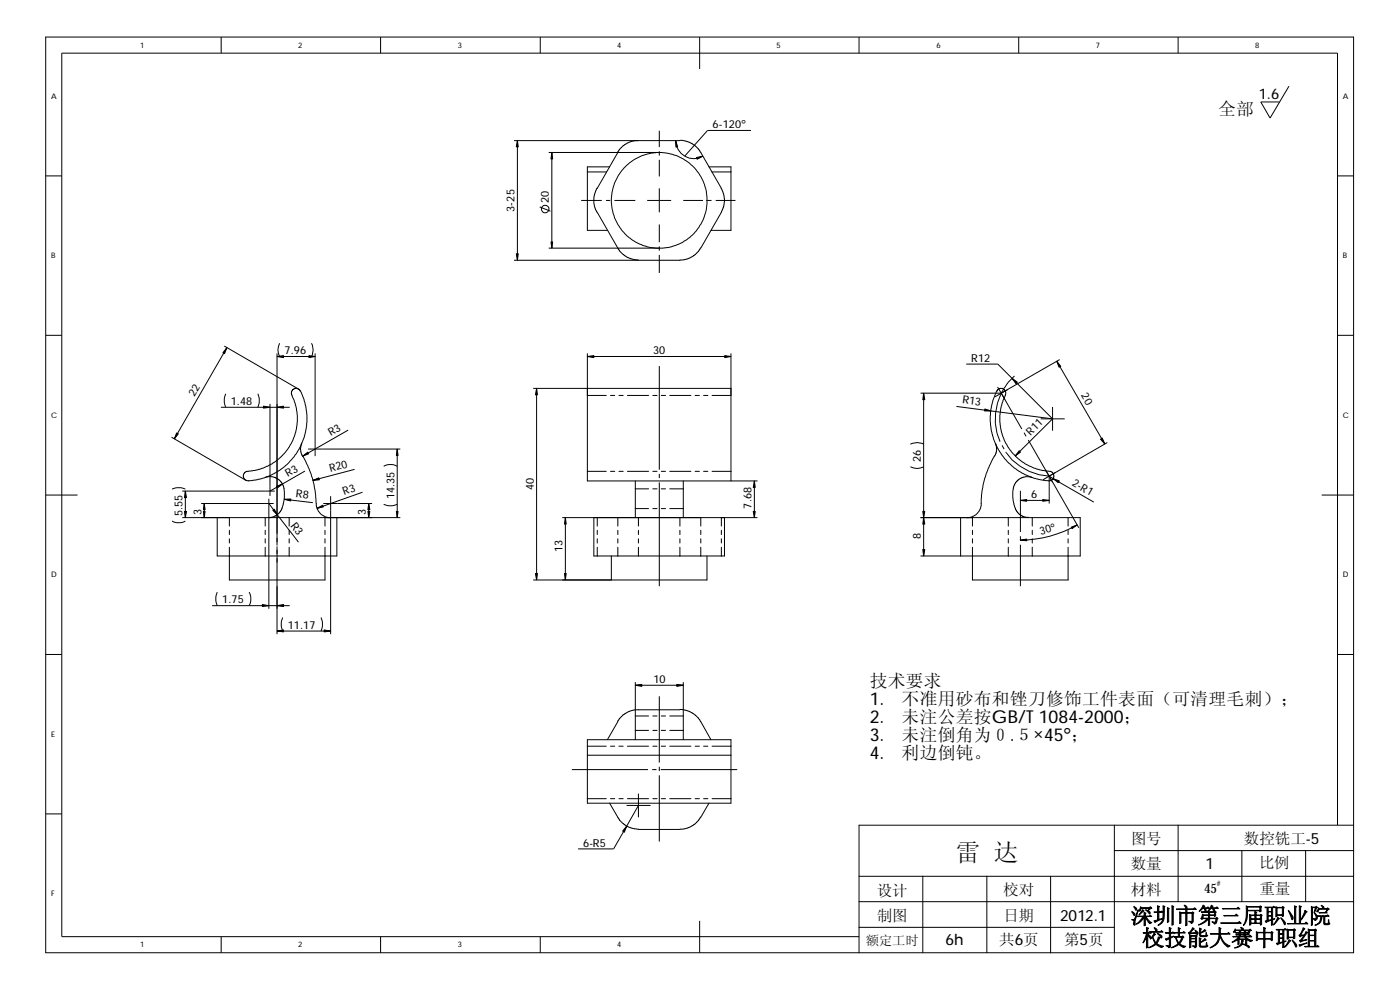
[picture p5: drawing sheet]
<svg xmlns="http://www.w3.org/2000/svg" width="420mm" height="297mm" viewBox="0 0 420 297" stroke-linecap="round" stroke-linejoin="round" font-family="sans-serif">
<g fill="none" stroke="#000" stroke-width=".3">
<path d="M13.7 11.1h392.5v274.8h-392.5zM66.4 11.1v4.8M114.2 11.1v4.8M162.1 11.1v4.8M210 11.1v9.6M257.8 11.1v4.8M305.7 11.1v4.8M353.6 11.1v4.8M197.9 39.2v4.9M225.4 39.1h-13.1l-6.8 7.7M386.8 25.9l-5.6 9.5-2.8-4.8h5.6M13.7 52.8h4.8"/>
<path d="M154.3 42.2h49.7M155.3 42.2v35.9M164.7 45.7h33.2M165.6 45.7v28.8M176.3 51.6v17.5h6M176.3 51.6h5.7M183 50.1h-6.7v1.5M185.4 45.7l-6.7 11.6-.5 1.9v1.9l1 2.6M191.6 42.2l-1.5 .1-1.9 .7-1.8 1.2-1.1 1.5M197.9 45.4v1.3M197.9 47.9v5M197.9 56.5v7.2"/>
<path d="M202.8 42.2a5.4 5.4 0 0 0 8.1 4.6M204 42.1l1.3 .1 1.5 .4 1.5 .9 1.3 1.2 6.9 11.8M212.8 50.1h6.6v1.5M213.6 51.6h5.8M216.4 56.5l.9 2.5 .1 1.6-.2 1.5-.7 1.6-6.2 10.8M219.4 51.6v17.5h-6M401.4 52.8h4.8M162 62.1l3.2 1.3M164.7 74.5h33.2M174.4 60.1h6.2M179.2 63.7l6.7 11.6 1.2 1.2 1.2 .7 1.7 .6 1.6 .2M181.9 60.1h1.2"/>
<path d="M184.4 60.1h6.3M194.2 60.1h7.2M197.9 67.3v5.4M197.9 73.9v1.3M197.9 76.5v5.4M205.1 60.1h5.9M210.2 74.4l-.5 .9-1.6 1.5-1.9 1-2.2 .3h-49.7M212.3 60.1h1.2M214.8 60.1h5.9M13.7 100.6h4.8M67.3 103.8l22.4 13M67.7 118.1l-.4 1.6 .1 1.5 .3 1"/>
<path d="M68.1 104.3l-15.8 27.4M77.4 118.1l.4 1.6-.1 1.5-.3 1M83.1 106v57.7M83.1 107h11.5M83.9 103a4.1 4.1 0 0 0 0 4M87.6 118.6l.7 1.6 .7 2.4 .2 4.1-.6 3.6-1.2 2.8-2.1 3.1-1.7 1.6-1.9 1.3-3.6 1.6-4.1 .7-.6 .4-.3 .6v.9l.6 .7 .9 .2M90.2 117.3l1.1 2.6 .5 2 .3 2.5v2.4l-.7 4.2-1.7 3.8-1.5 2.3-1.3 1.5-1.6 1.5-2 1.4-4.1 2-4.5 .8M90.2 117.4l-.6-.7-1.1-.2-.7 .5-.3 .5 .1 1.1M93.5 103a4.1 4.1 0 0 1 0 4M94.6 106v30.8M160 116.5h59.4v2.1M161 116.5v57.5"/>
<path d="M176.3 118.6v22.8M176.3 116.5v2.1M176.3 118.6h5.6M176.3 107h43.1M176.3 106v12.6M183.2 118.6h1.3M185.8 118.6h1.2M188.3 118.6h6.3M195.9 118.6h1.3M197.9 109.8v31.1M198.5 118.6h1.2M201 118.6h6.3"/>
<path d="M208.6 118.6h1.3M211.2 118.6h1.2M213.7 118.6h5.7M219.4 118.6v22.8M219.4 106v12.6M276.3 118h24.2M277.2 118v48.8M290 109.2h9.5l16.4 16.5M299.1 117.3l-1.5 4.3-.3 2-.1 3 .2 2.3 .7 2.6 1.9 4 1.4 2 3 2.9 2.3 1.5 3.5 1.6 3 .6 2.1 .1 .6-.3 .4-1.1-.4-1-.9-.4M299.2 117.4l.4-.6 1.2-.3 .7 .5 .3 .5-.1 1.1M299.4 116.1l2.2 3.7M300.5 118a17.3 17.3 0 0 0-.4 14.5"/>
<path d="M300.5 118l6.2 10.7M300.5 118l-1.9 1.1M301.8 118.6l-.8 1.6-.7 2.4-.2 4.1 .6 3.6 1.2 2.8 2.1 3.1 1.7 1.6 1.9 1.3 3.5 1.6 3.8 .7M302.3 117l-1.8 1M304.5 112.8a17.2 17.2 0 0 0-4 5.2M317.2 108.4l14.4 24.8M318 107.9l-17.5 10.1M401.4 100.6h4.8M51.5 131.2l22.3 12.9M66.3 122.2h20.7M81 121.2v27.6M90.5 133l-.3 1.9 .2 1.3 .4 .7"/>
<path d="M92.5 134.7h27.6M104.5 129.1l-13.7 7.7 1.6 2.9 1.3 3.7 .9 3.8 .3 4.6 .3 .8 .4 .8 1.2 1.2 1.2 .6 1.2 .1M115.1 139.9l1.6-.5 1.5 .1 1 .4M119.2 134.7v20.6M273.2 133.3a4.1 4.1 0 0 1 4 0M287 121.9l28.9 3.8M298.8 133l.3 1.5-.1 1.1-2.1 4.1-1.3 3.7-.9 3.8-.2 4.6-.4 1.1-1.5 1.7-1.3 .6-1.1 .1M300.7 133.6l.6 1.1M301.8 135.6a16.9 16.9 0 0 0 13.1 7.3M307.3 129.8l.6 1.1M308.6 132l6.2 10.8M312.3 125.7h7.2"/>
<path d="M315.9 122.1v7.1M315.9 125.7l-11.2 11.1M332.3 132.8l-17.4 10.1M13.7 148.5h9.6M51.6 156.3a3.9 3.9 0 0 0 4 0M51.6 146.8l1.5-.5h1.1l1.4 .5M54.7 155.3h24.9M54.7 147.3h27.8M55.6 147.3v8M60.4 151.1h21.7M61.3 151.1v4.2M68.8 157.8v-2.5h-3.6v11.5h14.4"/>
<path d="M68.8 159.1v1.3M79.6 155.3h7.2M79.6 143.3l.6-.3h1.6l1.3 .5 1.6 1.5 .6 1.6M79.6 155.3v2.5M79.6 159.1v1.3M80.7 149.6v33.1M80.7 151.1l8.9 11.6M84.7 152.6l-.6 1-1 .9-1.5 .7-.9 .1M85.3 146.7v2.8l-.7 3M85.3 149.8l8.6 1M86.8 155.3h33.3M86.8 155.3v2.5"/>
<path d="M86.8 159.1v1.3M91.5 141.3l-10.5 6M97 151.1h14.7M97.5 157.8v-2.5h3.6v11.5h-14.3M97.5 159.1v1.3M99.2 148.9v41.4M106.4 140.8l-12.5 3.3M108.8 147.7l-13.6 4.8M110.7 151.1v4.2M115.1 151.3l1.6 .5 1.5-.1 1-.4M168.7 155.3h58.6M169.7 155.3v18.7"/>
<path d="M176.3 141.4v2.9h51M176.3 141.4h5.6M178.2 155.3v11.5h7.2M179.2 155.3v2.5M179.2 159.1v1.3M183.2 141.4h1.3M185.4 157.8v-2.5h6.2v2.5M185.4 159.1v1.3M185.8 141.4h1.2M188.3 141.4h6.3M190.7 152.6v2.7M190.7 146.7v5.9"/>
<path d="M190.7 146.7h3.9M190.7 152.6h3.9M190.7 144.3v2.4M191.6 159.1v1.3M195.9 141.4h1.3M195.9 146.7h1.3M195.9 152.6h1.3M197.9 142.2v1.3M197.9 144.7v31.2M198.5 141.4h1.2M198.5 146.7h1.2M198.5 152.6h1.2"/>
<path d="M201 141.4h6.3M201 146.7h4.1M201 152.6h4.1M204 157.8v-2.5h6.3v2.5M204 159.1v1.3M205.1 152.6v2.7M205.1 146.7v5.9M205.1 144.3v2.4M208.6 141.4h1.3M210.3 159.1v1.3M211.2 141.4h1.2M213.7 141.4h5.7"/>
<path d="M216.5 155.3v2.5M216.5 159.1v1.3M217.4 155.3v11.5h-7.1M219.4 141.4v2.9M226.4 144.3v11M273.2 140.1a4.1 4.1 0 0 0 4 0M276.3 155.3h26.3M291.8 157.8v-2.5h-3.5v11.5M291.8 159.1v1.3M302.6 155.3h7.2M302.6 155.3v2.5M302.6 159.1v1.3"/>
<path d="M306.2 147.3v12.3M306.2 150.1h8.7M309.7 143.3l-.8-.3h-1.2l-1.8 .7-.9 .9-.6 .9-.4 1.8v2.8l1 3.1 1.5 1.5 2.2 .6M309.8 155.3v2.5M309.8 159.1v1.3M309.8 155.3h10.7M313.8 141l1.1 1.9M314.9 142.9l8.9 15.5M314.9 142.9l1 1.8M314.9 142.9v8.2M314.9 142.9l13.4 7.8M316.7 141.8l-3.7 2.2"/>
<path d="M320.5 155.3h3.7v11.5h-14.4M320.5 155.3v2.5M320.5 159.1v1.3M323.3 157.5a34.6 34.6 0 0 1-17.1 4.6M396.7 148.5h9.5M65.2 177.7l-.4 1.5 .1 1.5 .3 1M68.8 164.2v9.8h28.7v-9.8M68.8 161.7v1.2M74.8 177.7l.5 1.5-.1 1.5-.4 1M79.6 166.8h7.2M79.6 161.7v1.2M79.6 164.2v2.6"/>
<path d="M83.1 163.9v26.4M86.8 161.7v1.2M86.8 164.2v2.6M97.5 161.7v1.2M160 174h23.5M179.2 161.7v1.2M179.2 164.2v2.6M183.5 166.8v7.2M185.4 166.8h6.2M185.4 161.7v1.2M185.4 164.2v2.6M191.6 166.8h12.4"/>
<path d="M191.6 161.7v1.2M191.6 164.2v2.6M204 166.8h6.3M204 161.7v1.2M204 164.2v2.6M210.3 161.7v1.2M210.3 164.2v2.6M212.2 166.8v7.2h-28.7M216.5 161.7v1.2M216.5 164.2v2.6M276.3 166.8h12M288.3 166.8h14.3"/>
<path d="M291.8 164.2v9.8h28.7v-9.8M291.8 161.7v1.2M302.6 166.8h7.2M302.6 161.7v1.2M302.6 164.2v2.6M306.2 160.9v1.3M306.2 163.4v12.5M309.8 161.7v1.2M309.8 164.2v2.6M320.5 161.7v1.2M13.7 196.4h4.8M63.7 181.7h23.3"/>
<path d="M83.1 189.3h16.1M84.8 185.3l-.4 1.5v1l.4 1.5M96.4 185.3l.4 1.5v1l-.4 1.5M401.4 196.4h4.8M185.4 216.5l-3.1 5.4M190.7 219.1v2.8M190.7 214.8v4.3M190.7 219.1h3.9M190.7 214.8h3.9M190.7 204.7v10.1M190.7 205.6h14.4M195.9 219.1h1.3"/>
<path d="M195.9 214.8h1.3M197.9 208.9v19.9M198.5 219.1h1.2M198.5 214.8h1.2M201 219.1h4.1M201 214.8h4.1M204 213h-13.5l-1.4 .3-1.6 .9-1.1 .8-1.1 1.4M204 212.9l1.3 .1 1.5 .4 1.8 1.1 1.4 1.4 3.4 6M205.1 219.1v2.8M205.1 214.8v4.3M205.1 204.7v10.1M171.6 230.9h22.9"/>
<path d="M176.3 223.9v2.7M176.3 223.9v-2h43.1v2M176.3 226.6v13M176.3 239.6v1.4h43.1v-1.4M176.3 226.6h43.1M176.3 223.9h5.6M176.3 239.6h5.6M183.2 223.9h1.3M183.2 239.6h1.3M185.8 223.9h1.2M185.8 239.6h1.2M188.3 223.9h6.3"/>
<path d="M188.3 239.6h6.3M191.6 238.1v7.1M195.7 230.9h1.3M195.9 223.9h1.3M195.9 239.6h1.3M197.9 230.1v1.2M197.9 232.6v19.9M198.3 230.9h22.9M198.5 223.9h1.2M198.5 239.6h1.2M201 223.9h6.3M201 239.6h6.3"/>
<path d="M208.6 223.9h1.3M208.6 239.6h1.3M211.2 223.9h1.2M211.2 239.6h1.2M213.7 223.9h5.7M213.7 239.6h5.7M219.4 223.9v2.7M219.4 226.6v13M13.7 244.2h4.8M183 241l2.7 4.7 1.4 1.6 1.8 1 2.7 .5M188 241.7h7.2M191.6 241.7l-7.5 13h-10.6"/>
<path d="M210.2 245.1l-.5 1-1.3 1.2-1.6 1-1.3 .4-1.5 .2h-12.4M212.8 241l-2.5 4.2M334.4 247.6v38.3M334.4 255.2h71.8M353.6 247.6v22.9M372.7 255.2v15.3M391.8 255.2v15.3M401.4 247.6v-231.7h-382.9v265.1h239.3M406.2 247.6h-148.4v38.3M210 276.3v9.6M257.8 278.2h76.6M257.8 262.9h148.4"/>
<path d="M257.8 270.5h148.4M276.9 262.9v23M296.2 262.9v23M315.3 262.9v23M66.4 281v4.9M114.2 281v4.9M162.1 281v4.9"/>
<circle cx="163.6" cy="62.7" r="1.14"/>
<circle cx="197.8" cy="60.1" r="14.4"/>
</g>
<g fill="#000" stroke="#000" stroke-width=".3">
<path d="M155.3 42.2l.2 1.9h-.6z" fill-rule="evenodd"/>
<path d="M165.6 45.7l.3 2h-.5z" fill-rule="evenodd"/>
<path d="M202.8 42.2l.6 1.9h-.5z" fill-rule="evenodd"/>
<path d="M209 47.3l1.9-.5-1.7 1z" fill-rule="evenodd"/>
<path d="M154.9 76.1h.6l-.2 2z" fill-rule="evenodd"/>
<path d="M165.4 72.6h.5l-.3 1.9z" fill-rule="evenodd"/>
<path d="M68.1 104.3l-.7 1.8-.5-.2z" fill-rule="evenodd"/>
<path d="M83.1 107l2-.3v.6z" fill-rule="evenodd"/>
<path d="M92.7 106.7l1.9 .3-1.9 .3z" fill-rule="evenodd"/>
<path d="M161 116.5l.3 2h-.6z" fill-rule="evenodd"/>
<path d="M176.3 107l1.9-.3v.6z" fill-rule="evenodd"/>
<path d="M217.5 106.7l1.9 .3-1.9 .3z" fill-rule="evenodd"/>
<path d="M277.2 118l.3 1.9h-.6z" fill-rule="evenodd"/>
<path d="M303.7 113.5l1.6 1.2-.4 .4z" fill-rule="evenodd"/>
<path d="M317.2 108.4l1.1 1.5-.5 .3z" fill-rule="evenodd"/>
<path d="M53 129.9l.5 .3-1.2 1.5z" fill-rule="evenodd"/>
<path d="M79.1 121.9l1.9 .3-1.9 .3z" fill-rule="evenodd"/>
<path d="M83.1 122.2l2-.3v.6z" fill-rule="evenodd"/>
<path d="M90.8 136.8l1.6-1.1 .2 .5z" fill-rule="evenodd"/>
<path d="M119.2 134.7l.3 2h-.5z" fill-rule="evenodd"/>
<path d="M295.6 122.7l1.8 .6h-1.9z" fill-rule="evenodd"/>
<path d="M305.9 135.2l.3 .5-1.5 1.1z" fill-rule="evenodd"/>
<path d="M330.3 131.8l.5-.4 .8 1.8z" fill-rule="evenodd"/>
<path d="M55.6 147.3l.4 2h-.6z" fill-rule="evenodd"/>
<path d="M55.4 153.4h.6l-.4 1.9z" fill-rule="evenodd"/>
<path d="M61.3 151.1l.3 1.8h-.6z" fill-rule="evenodd"/>
<path d="M61 153.4h.6l-.3 1.9z" fill-rule="evenodd"/>
<path d="M81.9 153.1l.4-.3 .9 1.7z" fill-rule="evenodd"/>
<path d="M83 145.9l1.8-.7-1.6 1.2z" fill-rule="evenodd"/>
<path d="M85.3 149.8l2-.1-.1 .6z" fill-rule="evenodd"/>
<path d="M93.9 144.1l1.8-.7 .1 .6z" fill-rule="evenodd"/>
<path d="M95.2 152.5l1.7-.9 .1 .5z" fill-rule="evenodd"/>
<path d="M110.7 151.1l.3 1.8h-.6z" fill-rule="evenodd"/>
<path d="M110.4 153.4h.6l-.3 1.9z" fill-rule="evenodd"/>
<path d="M119 153.4h.5l-.3 1.9z" fill-rule="evenodd"/>
<path d="M169.7 155.3l.2 2h-.5z" fill-rule="evenodd"/>
<path d="M226.4 144.3l.3 1.9h-.6z" fill-rule="evenodd"/>
<path d="M226.1 153.4h.6l-.3 1.9z" fill-rule="evenodd"/>
<path d="M277.2 155.3l.3 2h-.6z" fill-rule="evenodd"/>
<path d="M276.9 153.4h.6l-.3 1.9z" fill-rule="evenodd"/>
<path d="M306.2 150.1l1.9-.2v.5z" fill-rule="evenodd"/>
<path d="M312.9 149.9l2 .2-2 .3z" fill-rule="evenodd"/>
<path d="M316.1 143.6l1.8 .7-.3 .5z" fill-rule="evenodd"/>
<path d="M321.5 158.2l1.8-.7-1.6 1.1z" fill-rule="evenodd"/>
<path d="M160.7 172.1h.6l-.3 1.9z" fill-rule="evenodd"/>
<path d="M169.4 172.1h.5l-.2 1.9z" fill-rule="evenodd"/>
<path d="M276.9 164.9h.6l-.3 1.9z" fill-rule="evenodd"/>
<path d="M306.2 162.1l1.9-.4 .1 .5z" fill-rule="evenodd"/>
<path d="M78.7 181.4l2 .3-2 .3z" fill-rule="evenodd"/>
<path d="M83.1 181.7l2-.3v.6z" fill-rule="evenodd"/>
<path d="M83.1 189.3l2-.3v.6z" fill-rule="evenodd"/>
<path d="M97.3 189l1.9 .3-1.9 .3z" fill-rule="evenodd"/>
<path d="M190.7 205.6l1.9-.3v.6z" fill-rule="evenodd"/>
<path d="M203.1 205.3l2 .3-2 .3z" fill-rule="evenodd"/>
<path d="M188 247.9l-.6 1.8-.5-.3z" fill-rule="evenodd"/>
</g>
<text font-size="7.4" x="286.9" y="258.4">雷 达</text>
<g font-size="6.7">
<text x="339.3" y="277.1">深圳市第三届职业院</text>
<text x="342.7" y="283.7">校技能大赛中职组</text>
</g>
<g font-size="5.3">
<text x="365.6" y="34.6">全部</text>
<text x="261" y="206.1">技术要求</text>
<text x="261" y="211.5">1.</text>
<text x="270.6" y="211.5">不准用砂布和锉刀修饰工件表面（可清理毛刺）；</text>
<text x="261" y="216.9">2.</text>
<text x="270.6" y="216.9">未注公差按GB/T1084-2000；</text>
<text x="261" y="222.4">3.</text>
<text x="261" y="227.8">4.</text>
<text x="270.6" y="227.8">利边倒钝。</text>
<text x="270.6" y="222.4">未注倒角为０.５×45°；</text>
</g>
<g font-size="4.7">
<text x="339.4" y="253.1">图号</text>
<text x="373.3" y="253.1">数控铣工-5</text>
<text x="339.3" y="260.8">数量</text>
<text x="361.8" y="260.8">1</text>
<text x="377.9" y="260.5">比例</text>
<text x="263.1" y="268.8">设计</text>
<text x="301.1" y="268.6">校对</text>
<text x="339.3" y="268.6">材料</text>
<text x="378" y="268.2">重量</text>
<text x="263.1" y="276.4">制图</text>
<text x="301.2" y="276.4">日期</text>
<text x="318.2" y="276.4">2012.1</text>
<text x="283.8" y="283.5">6h</text>
<text x="299.9" y="283.6">共6页</text>
<text x="319.4" y="283.7">第5页</text>
</g>
<text font-size="4.4" x="377.8" y="29.7">1.6</text>
<g font-size="4">
<text x="361.4" y="268.1">45</text>
<text x="259.8" y="283.6">额定工时</text>
</g>
<g font-size="3.3">
<text x="213.9" y="38.5">6-120°</text>
<text x="154.4" y="63.5" transform="rotate(-90 154.4 63.5)">3-25</text>
<text x="164.8" y="60.9" transform="rotate(-90 164.8 60.9)">20</text>
<text x="85.4" y="106.3">7.96</text>
<text x="196" y="106.3">30</text>
<text x="291.5" y="108.6">R12</text>
<text x="69.3" y="121.5">1.48</text>
<text x="288.7" y="121" transform="rotate(7 288.7 121)">R13</text>
<text x="99.1" y="141.6" transform="rotate(-15 99.1 141.6)">R20</text>
<text x="276.4" y="138.5" transform="rotate(-90 276.4 138.5)">26</text>
<text x="88.7" y="149" transform="rotate(6 88.7 149)">R8</text>
<text x="103.3" y="148.4" transform="rotate(-20 103.3 148.4)">R3</text>
<text x="118.4" y="149.8" transform="rotate(-90 118.4 149.8)">14.35</text>
<text x="160.2" y="147.1" transform="rotate(-90 160.2 147.1)">40</text>
<text x="309.5" y="149.5">6</text>
<text x="321.6" y="145.5" transform="rotate(30 321.6 145.5)">2-R1</text>
<text x="54.8" y="154.9" transform="rotate(-90 54.8 154.9)">5.55</text>
<text x="60.5" y="154.5" transform="rotate(-90 60.5 154.5)">3</text>
<text x="109.8" y="154.5" transform="rotate(-90 109.8 154.5)">3</text>
<text x="225.6" y="152.6" transform="rotate(-90 225.6 152.6)">7.68</text>
<text x="87.1" y="157.8" transform="rotate(53 87.1 157.8)">R3</text>
<text x="276.4" y="161.6" transform="rotate(-90 276.4 161.6)">8</text>
<text x="312.3" y="160.5" transform="rotate(-15 312.3 160.5)">30°</text>
<text x="168.8" y="165.6" transform="rotate(-90 168.8 165.6)">13</text>
<text x="66.7" y="181">1.75</text>
<text x="86.4" y="188.7">11.17</text>
<text x="196.1" y="204.9">10</text>
<text x="175" y="254">6-R5</text>
</g>
<g font-size="3.2">
<text x="58.3" y="119.2" transform="rotate(-60 58.3 119.2)">22</text>
<text x="324.4" y="118.6" transform="rotate(60 324.4 118.6)">20</text>
<text x="99.3" y="130.8" transform="rotate(-30 99.3 130.8)">R3</text>
<text x="309.3" y="130.8" transform="rotate(-45 309.3 130.8)">R11</text>
<text x="86.4" y="143.1" transform="rotate(-30 86.4 143.1)">R3</text>
</g>
<g font-size="2.3">
<text x="42.1" y="14.3">1</text>
<text x="89.5" y="14.3">2</text>
<text x="137.4" y="14.3">3</text>
<text x="185.3" y="14.3">4</text>
<text x="233.1" y="14.3">5</text>
<text x="281" y="14.3">6</text>
<text x="328.8" y="14.3">7</text>
<text x="376.7" y="14.3">8</text>
<text x="15.3" y="29.6">A</text>
<text x="403" y="29.6">A</text>
<text x="15.3" y="77.4">B</text>
<text x="403" y="77.4">B</text>
<text x="15.3" y="125.3">C</text>
<text x="403" y="125.3">C</text>
<text x="15.3" y="173.2">D</text>
<text x="403" y="173.2">D</text>
<text x="15.3" y="221">E</text>
<text x="15.3" y="268.9">F</text>
<text x="365.2" y="265.7">#</text>
<text x="42.1" y="284.2">1</text>
<text x="89.5" y="284.2">2</text>
<text x="137.4" y="284.2">3</text>
<text x="185.3" y="284.2">4</text>
</g>
</svg>
